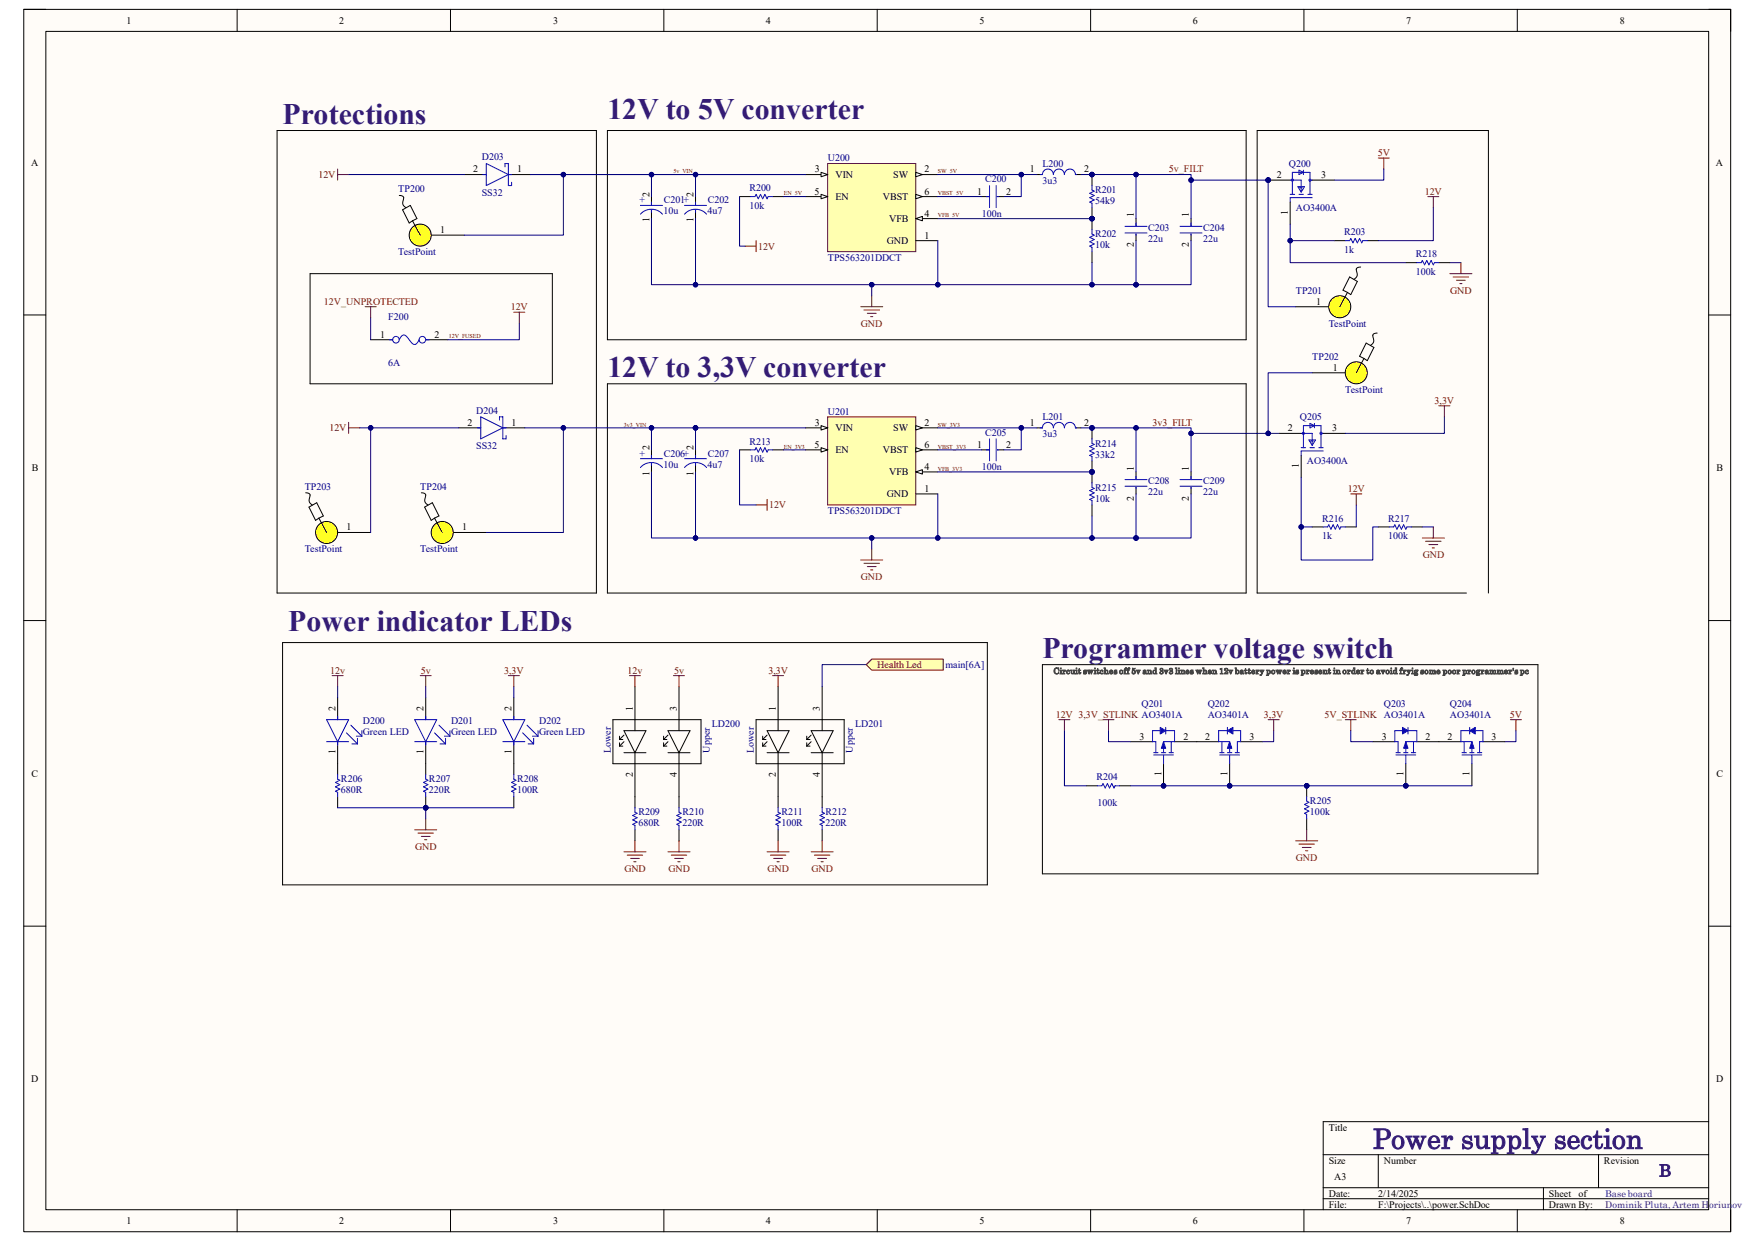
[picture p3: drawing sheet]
<svg xmlns="http://www.w3.org/2000/svg" width="297mm" height="210mm" viewBox="0 0 297 210" stroke-linecap="round" stroke-linejoin="round" font-family="sans-serif">
<path d="M4 1.6h288.9v206.8h-288.9z" fill-rule="evenodd" fill="#fffcf8"/>
<path d="M4 1.6h288.9v206.8h-288.9z" fill="none" stroke="#000" stroke-width=".17"/>
<path d="M7.8 5.3h281.4v199.4h-281.4z" fill-rule="evenodd" fill="#fffcf8"/>
<g fill="none" stroke="#000" stroke-width=".17">
<path d="M4 1.6h3.7M7.8 5.3h281.4v199.4h-281.4zM40.1 1.6v3.7M76.2 1.6v3.7M112.3 1.6v3.7M148.5 1.6v3.7M184.6 1.6v3.7M220.7 1.6v3.7M256.8 1.6v3.7M289.2 1.6h3.7v3.7M4 53.3h3.7M289.2 53.3h3.7"/>
<path d="M4 105h3.8M289.2 105h3.7M57.1 129.2v1.9M57.1 134.8v1.9M4 156.7h3.8M289.2 156.7h3.7M223.9 195.4h65.3M233.3 195.4v5.6M270.5 195.4v5.6M289.2 189.8h-65.3v14.9M40.1 204.7v3.7M76.2 204.7v3.7"/>
<path d="M112.4 204.7v3.7M148.5 204.7v3.7M184.6 204.7v3.7M220.7 204.7v3.7M223.9 201h65.3M223.9 202.9h65.3M256.8 204.7v3.7M261.2 201v3.7M292.9 204.7v3.7"/>
</g>
<path d="M57.1 131.1v.8l.4 .1-.7 .4 .7 .4-.7 .4 .7 .3-.7 .4 .3 .2v.7" fill="none" stroke="#00f" stroke-width=".17"/>
<path d="M56.2 114.3h1.9M57.1 114.3v1.9" fill="none" stroke="#800000" stroke-width=".17"/>
<circle cx="72" cy="136.7" r=".37" fill="#000080"/>
<circle cx="72" cy="136.7" r=".37" fill="none" stroke="#000080" stroke-width=".17"/>
<path d="M72 129.2v1.9M72 134.8v1.9" fill="none" stroke="#000" stroke-width=".17"/>
<circle cx="72" cy="136.7" r=".37" fill="#000080"/>
<circle cx="72" cy="136.7" r=".37" fill="none" stroke="#000080" stroke-width=".17"/>
<g fill="none" stroke="#00f" stroke-width=".17">
<path d="M72 131.1v.8l.4 .1-.7 .4 .7 .4-.7 .4 .7 .3-.7 .4 .3 .2v.7M85.1 121.8h3.7l-1.8 3.7zM85.1 125.5h3.7M87 121.2v.6M87 125.5v.6M87 131.1v.8l.3 .1-.7 .4 .7 .4-.7 .4 .7 .3-.7 .4 .4 .2v.7M88.5 124l1.8 1.9M89.2 122.7l1.9 1.9M89.4 125.9h.9M90.1 124.6h1M90.3 125v.9M91.1 123.7v.9"/>
<path d="M247.2 125.5h1.9v1.9M247.4 127.8h3.4M247.4 127.4h.8M247.8 125.5v1.9M248.7 127.4h.8M249.1 127.8v1.4M250 127.4h.8M250.4 125.5v1.9"/>
</g>
<path d="M87 118.1v3.7M87 125.5v5.6M87 134.8v1.9M243.5 125.5h3.7M249.1 129.2v3.8M251 125.5h3.7" fill="none" stroke="#000" stroke-width=".17"/>
<path d="M86 114.3h1.9M87 114.3v1.9M72 138.6v1.8M70.2 140.4h3.7M70.7 141h2.7M71.3 141.5h1.5M71.9 142.1h.3" fill="none" stroke="#800000" stroke-width=".17"/>
<path d="M249.1 125.5l.4 1.1h-.8z" fill="#00f"/>
<path d="M248.7 123.7h-1.5v1.8M248.7 123.1v1.1M249.1 125.5l.4 1.1h-.8zM249.7 123.7h1.3v1.8h-.6" fill="none" stroke="#00f" stroke-width=".17"/>
<path d="M248.7 123.7l1-.6v1.1z" fill="#00f"/>
<path d="M248.7 123.7l1-.6v1.1z" fill="none" stroke="#00f" stroke-width=".17"/>
<path d="M227.7 121.8h1.8M228.6 121.8v1.9M255.6 121.8h1.9M256.6 121.8v1.9" fill="none" stroke="#800000" stroke-width=".17"/>
<circle cx="237.9" cy="133" r=".37" fill="#000080"/>
<circle cx="237.9" cy="133" r=".37" fill="none" stroke="#000080" stroke-width=".17"/>
<path d="M232.3 125.5h3.8M237.9 129.2v3.8" fill="none" stroke="#000" stroke-width=".17"/>
<circle cx="237.9" cy="133" r=".37" fill="#000080"/>
<circle cx="237.9" cy="133" r=".37" fill="none" stroke="#000080" stroke-width=".17"/>
<path d="M239.8 125.5h3.7" fill="none" stroke="#000" stroke-width=".17"/>
<path d="M236.2 127.8h3.4M236.2 127.4h.8M236.6 125.5v1.9M237.5 127.4h.8M237.9 127.8v1.4M238.8 127.4h.8M239.2 125.5v1.9M239.8 125.5h-1.9v1.9" fill="none" stroke="#00f" stroke-width=".17"/>
<path d="M237.9 125.5l.4 1.1h-.8z" fill="#00f"/>
<path d="M237.4 123.7h-1.3v1.8h.5M237.9 125.5l.4 1.1h-.8zM238.3 123.7h1.5v1.8M238.3 123.1v1.1" fill="none" stroke="#00f" stroke-width=".17"/>
<path d="M237.4 123.1l.9 .6-.9 .5z" fill="#00f"/>
<path d="M237.4 123.1l.9 .6-.9 .5z" fill="none" stroke="#00f" stroke-width=".17"/>
<circle cx="208.1" cy="133" r=".37" fill="#000080"/>
<circle cx="208.1" cy="133" r=".37" fill="none" stroke="#000080" stroke-width=".17"/>
<path d="M208.1 129.2v3.8M210 125.5h3.7" fill="none" stroke="#000" stroke-width=".17"/>
<circle cx="208.1" cy="133" r=".37" fill="#000080"/>
<circle cx="208.1" cy="133" r=".37" fill="none" stroke="#000080" stroke-width=".17"/>
<path d="M202.5 125.5h3.7" fill="none" stroke="#000" stroke-width=".17"/>
<path d="M206.2 125.5h1.9v1.9M206.4 127.8h3.4M206.4 127.4h.8M206.8 125.5v1.9M207.7 127.4h.8M208.1 127.8v1.4M209 127.4h.8M209.4 125.5v1.9" fill="none" stroke="#00f" stroke-width=".17"/>
<path d="M208.1 125.5l.4 1.1h-.8z" fill="#00f"/>
<path d="M207.7 123.7h-1.5v1.8M207.7 123.1v1.1M208.1 125.5l.4 1.1h-.8zM208.7 123.7h1.3v1.8h-.6" fill="none" stroke="#00f" stroke-width=".17"/>
<path d="M207.7 123.7l1-.6v1.1z" fill="#00f"/>
<path d="M207.7 123.7l1-.6v1.1z" fill="none" stroke="#00f" stroke-width=".17"/>
<circle cx="221.1" cy="133" r=".37" fill="#000080"/>
<circle cx="221.1" cy="133" r=".37" fill="none" stroke="#000080" stroke-width=".17"/>
<path d="M221.1 133v1.8M221.1 138.6v1.8" fill="none" stroke="#000" stroke-width=".17"/>
<circle cx="221.1" cy="133" r=".37" fill="#000080"/>
<circle cx="221.1" cy="133" r=".37" fill="none" stroke="#000080" stroke-width=".17"/>
<path d="M185.7 133h.8l.2-.4 .3 .7 .4-.7 .4 .7 .4-.7 .3 .7 .2-.3h.8M221.1 134.8v.8l.4 .2-.7 .3 .7 .4-.7 .4 .7 .4-.7 .3 .3 .2v.8" fill="none" stroke="#00f" stroke-width=".17"/>
<path d="M179.2 121.8h1.9M180.1 121.8v1.9M186.7 121.8h1.8M187.6 121.8v1.9M214.6 121.8h1.9M215.6 121.8v1.9M219.3 142.3h3.7M219.8 142.9h2.7M220.4 143.4h1.5M221 144h.3M221.1 140.4v1.9" fill="none" stroke="#800000" stroke-width=".17"/>
<path d="M183.9 133h1.8M189.5 133h1.8" fill="none" stroke="#000" stroke-width=".17"/>
<circle cx="196.9" cy="133" r=".37" fill="#000080"/>
<circle cx="196.9" cy="133" r=".37" fill="none" stroke="#000080" stroke-width=".17"/>
<path d="M191.3 125.5h3.8M196.9 129.2v3.8" fill="none" stroke="#000" stroke-width=".17"/>
<circle cx="196.9" cy="133" r=".37" fill="#000080"/>
<circle cx="196.9" cy="133" r=".37" fill="none" stroke="#000080" stroke-width=".17"/>
<path d="M198.8 125.5h3.7" fill="none" stroke="#000" stroke-width=".17"/>
<path d="M195.2 127.8h3.4M195.2 127.4h.8M195.6 125.5v1.9M196.5 127.4h.8M196.9 127.8v1.4M197.8 127.4h.8M198.2 125.5v1.9M198.8 125.5h-1.9v1.9" fill="none" stroke="#00f" stroke-width=".17"/>
<path d="M196.9 125.5l.4 1.1h-.8z" fill="#00f"/>
<path d="M196.4 123.7h-1.3v1.8h.5M196.9 125.5l.4 1.1h-.8zM197.3 123.7h1.5v1.8M197.3 123.1v1.1" fill="none" stroke="#00f" stroke-width=".17"/>
<path d="M196.4 123.1l.9 .6-.9 .5z" fill="#00f"/>
<g fill="none" stroke="#00f" stroke-width=".17">
<path d="M55.3 121.8h3.7l-1.9 3.7zM55.3 125.5h3.7M57.1 121.2v.6M57.1 125.5v.6M58.6 124l1.9 1.9M59.4 122.7l1.8 1.9M59.6 125.9h.9M60.3 124.6h.9M60.5 125v.9M61.2 123.7v.9M70.2 121.8h3.7l-1.9 3.7zM70.2 125.5h3.7"/>
<path d="M72 121.2v.6M72 125.5v.6M73.5 124l1.9 1.9M74.3 122.7l1.8 1.9M74.5 125.9h.9M75.2 124.6h.9M75.4 125v.9M76.1 123.7v.9M107.5 136.7v.7l.3 .2-.7 .4 .7 .4-.7 .4 .7 .3-.7 .4 .4 .2v.7M114.9 136.7v.7l.4 .2-.8 .4 .8 .4-.8 .4 .8 .3-.8 .4 .4 .2v.7M131.7 136.7v.7l.4 .2-.8 .4 .8 .4-.8 .4 .8 .3-.8 .4 .4 .2v.7M139.1 136.7v.7l.4 .2-.7 .4 .7 .4-.7 .4 .7 .3-.7 .4 .3 .2v.7"/>
<path d="M196.4 123.1l.9 .6-.9 .5z"/>
</g>
<g fill="none" stroke="#000" stroke-width=".17">
<path d="M47.8 108.7h119.3v41h-119.3zM57.1 118.1v3.7M72 118.1v3.7M107.5 116.2v7.5M114.9 116.2v7.5M131.7 116.2v7.5M139.1 116.2v7.5M176.4 112.5h83.9v35.4h-83.9zM57.1 125.5v3.7M72 125.5v3.7M103.7 121.8h14.9v7.4h-14.9zM104.8 126.3h.6"/>
<path d="M104.8 125.1h.6M104.8 124.6v.5M104.8 125.7v.6M105.6 123.7h3.7l-1.8 3.7zM105.6 127.4h3.7M105.6 125.5l-.8 .8M105.6 124.4l-.8 .7M107.5 127.4v9.3M112.3 124.6v.5M112.3 125.7v.6M112.3 126.3h.6M112.3 125.1h.6"/>
<path d="M113 123.7h3.8l-1.9 3.7zM113 127.4h3.8M113 125.5l-.7 .8M113 124.4l-.7 .7M114.9 127.4v9.3M128 121.8h14.9v7.4h-14.9zM129.1 126.3h.5M129.1 125.1h.5M129.1 124.6v.5M129.1 125.7v.6M129.8 123.7h3.7l-1.8 3.7zM129.8 127.4h3.7"/>
<path d="M129.8 125.5l-.7 .8M129.8 124.4l-.7 .7M131.7 127.4v9.3M136.5 126.3h.6M136.5 125.1h.6M136.5 124.6v.5M136.5 125.7v.6M137.3 123.7h3.7l-1.9 3.7zM137.3 127.4h3.7M137.3 125.5l-.8 .8M137.3 124.4l-.8 .7M139.1 127.4v9.3"/>
<path d="M107.5 140.4v1.9M114.9 140.4v1.9M131.7 140.4v1.9M139.1 140.4v1.9"/>
</g>
<g fill="none" stroke="#800000" stroke-width=".17">
<path d="M71.1 114.3h1.9M72 114.3v1.9M106.5 114.3h1.9M107.5 114.3v1.9M114 114.3h1.8M114.9 114.3v1.9M130.8 114.3h1.8M131.7 114.3v1.9M105.6 144.2h3.7M106.2 144.7h2.6M106.7 145.3h1.5M107.3 145.8h.3"/>
<path d="M107.5 142.3v1.9M113 144.2h3.8M113.6 144.7h2.6M114.2 145.3h1.5M114.7 145.8h.4M114.9 142.3v1.9M129.8 144.2h3.7M130.4 144.7h2.6M130.9 145.3h1.5M131.5 145.8h.4M131.7 142.3v1.9M137.3 144.2h3.7"/>
<path d="M137.8 144.7h2.6M138.4 145.3h1.5M139 145.8h.3M139.1 142.3v1.9"/>
</g>
<path d="M146.6 112.5l.9-1h12.1v1.9h-12.1z" fill-rule="evenodd" fill="#ffff80"/>
<path d="M145.7 51.9h3.7M146.2 52.5h2.6M146.8 53h1.5M147.3 53.6h.4M147.5 50v1.9M146.6 112.5l.9-1h12.1v1.9h-12.1z" fill="none" stroke="#800000" stroke-width=".17"/>
<path d="M140.1 27.7h14.9v14.9h-14.9z" fill-rule="evenodd" fill="#ffffb0"/>
<path d="M140.1 27.7h14.9v14.9h-14.9z" fill="none" stroke="#800000" stroke-width=".17"/>
<path d="M136.3 29.5h3.8" fill="none" stroke="#000" stroke-width=".17"/>
<path d="M139 29.2l1.1 .3-1.1 .4z" fill="#f8fcff"/>
<path d="M136.3 33.3h3.8M139 29.2l1.1 .3-1.1 .4z" fill="none" stroke="#000" stroke-width=".17"/>
<path d="M139 32.9l1.1 .4-1.1 .3z" fill="#f8fcff"/>
<path d="M139 32.9l1.1 .4-1.1 .3zM155 29.5h3.7" fill="none" stroke="#000" stroke-width=".17"/>
<path d="M155 29.2l1.1 .3-1.1 .4z" fill="#f8fcff"/>
<path d="M155 29.2l1.1 .3-1.1 .4zM155 33.3h3.7" fill="none" stroke="#000" stroke-width=".17"/>
<path d="M155 32.9l1.1 .4-1.1 .3z" fill="#f8fcff"/>
<path d="M155 32.9l1.1 .4-1.1 .3zM155 37h3.7" fill="none" stroke="#000" stroke-width=".17"/>
<path d="M155 37l1.1-.4v.8z" fill="#f8fcff"/>
<path d="M155 37l1.1-.4v.8zM155 40.7h3.7" fill="none" stroke="#000" stroke-width=".17"/>
<circle cx="184.8" cy="37" r=".37" fill="#000080"/>
<circle cx="184.8" cy="37" r=".37" fill="none" stroke="#000080" stroke-width=".17"/>
<path d="M184.8 37v1.9" fill="none" stroke="#000" stroke-width=".17"/>
<circle cx="184.8" cy="37" r=".37" fill="#000080"/>
<circle cx="184.8" cy="37" r=".37" fill="none" stroke="#000080" stroke-width=".17"/>
<path d="M184.8 42.6v1.8" fill="none" stroke="#000" stroke-width=".17"/>
<path d="M184.8 38.9v.7l.4 .2-.8 .4 .8 .3-.8 .4 .8 .4-.8 .4 .4 .1v.8" fill="none" stroke="#00f" stroke-width=".17"/>
<circle cx="184.8" cy="29.5" r=".37" fill="#000080"/>
<circle cx="184.8" cy="29.5" r=".37" fill="none" stroke="#000080" stroke-width=".17"/>
<circle cx="184.8" cy="37" r=".37" fill="#000080"/>
<circle cx="184.8" cy="37" r=".37" fill="none" stroke="#000080" stroke-width=".17"/>
<path d="M184.8 29.5v1.9" fill="none" stroke="#000" stroke-width=".17"/>
<circle cx="184.8" cy="29.5" r=".37" fill="#000080"/>
<circle cx="184.8" cy="29.5" r=".37" fill="none" stroke="#000080" stroke-width=".17"/>
<path d="M184.8 35.1v1.9" fill="none" stroke="#000" stroke-width=".17"/>
<circle cx="184.8" cy="37" r=".37" fill="#000080"/>
<circle cx="184.8" cy="37" r=".37" fill="none" stroke="#000080" stroke-width=".17"/>
<g fill="none" stroke="#00f" stroke-width=".17">
<path d="M108.4 36.2a2.49 2.49 0 0 1 3.7 0M108.4 34.8h3.7M110.3 34.2v.6M110.3 35.5v.4M115.8 34.8h3.8M115.8 36.2a2.49 2.49 0 0 1 3.8 0M117.7 34.2v.6M117.7 35.5v.4M127 33.3h.8l.2-.4 .3 .7 .4-.7 .4 .7 .4-.7 .3 .7 .2-.3h.8M166.9 33.3h.6M167.5 31.4v3.7M168.6 31.4v3.7"/>
<path d="M168.8 33.3h.2M184.8 31.4v.8l.4 .1-.8 .4 .8 .4-.8 .4 .8 .3-.8 .4 .4 .2v.7M190.4 38.3h3.7M190.4 39.4h3.7M192.3 37.7v.6M192.3 39.6v.2M199.7 38.3h3.7M199.7 39.4h3.7M201.6 37.7v.6M201.6 39.6v.2"/>
</g>
<g fill="none" stroke="#000" stroke-width=".17">
<path d="M102.8 22.1h108.1v35.4h-108.1zM110.3 33.3v1.5M110.3 35.5v1.5M117.7 33.3v1.5M117.7 35.5v1.5M125.2 33.3h1.8M130.8 33.3h1.8M166.2 33.3h1.3M168.8 33.3h1.1M192.3 37v1.3M192.3 39.6v1.1M201.6 37v1.3"/>
<path d="M201.6 39.6v1.1"/>
</g>
<path d="M145.7 94.8h3.7M146.2 95.3h2.6M146.8 95.9h1.5M147.3 96.4h.4M147.5 92.9v1.9" fill="none" stroke="#800000" stroke-width=".17"/>
<path d="M140.1 70.5h14.9v14.9h-14.9z" fill-rule="evenodd" fill="#ffffb0"/>
<path d="M140.1 70.5h14.9v14.9h-14.9z" fill="none" stroke="#800000" stroke-width=".17"/>
<path d="M136.3 72.4h3.8" fill="none" stroke="#000" stroke-width=".17"/>
<path d="M139 72l1.1 .4-1.1 .4z" fill="#f8fcff"/>
<path d="M136.3 76.1h3.8M139 72l1.1 .4-1.1 .4z" fill="none" stroke="#000" stroke-width=".17"/>
<path d="M139 75.8l1.1 .3-1.1 .4z" fill="#f8fcff"/>
<path d="M139 75.8l1.1 .3-1.1 .4zM155 72.4h3.7" fill="none" stroke="#000" stroke-width=".17"/>
<path d="M155 72l1.1 .4-1.1 .4z" fill="#f8fcff"/>
<path d="M155 72l1.1 .4-1.1 .4zM155 76.1h3.7" fill="none" stroke="#000" stroke-width=".17"/>
<path d="M155 75.8l1.1 .3-1.1 .4z" fill="#f8fcff"/>
<path d="M155 75.8l1.1 .3-1.1 .4zM155 79.9h3.7" fill="none" stroke="#000" stroke-width=".17"/>
<path d="M155 79.9l1.1-.4v.7z" fill="#f8fcff"/>
<path d="M155 79.9l1.1-.4v.7zM155 83.6h3.7" fill="none" stroke="#000" stroke-width=".17"/>
<circle cx="184.8" cy="79.9" r=".37" fill="#000080"/>
<circle cx="184.8" cy="79.9" r=".37" fill="none" stroke="#000080" stroke-width=".17"/>
<path d="M184.8 79.9v1.8" fill="none" stroke="#000" stroke-width=".17"/>
<circle cx="184.8" cy="79.9" r=".37" fill="#000080"/>
<circle cx="184.8" cy="79.9" r=".37" fill="none" stroke="#000080" stroke-width=".17"/>
<path d="M184.8 85.4v1.9" fill="none" stroke="#000" stroke-width=".17"/>
<path d="M184.8 81.7v.8l.4 .2-.8 .3 .8 .4-.8 .4 .8 .3-.8 .4 .4 .2v.7" fill="none" stroke="#00f" stroke-width=".17"/>
<circle cx="184.8" cy="72.4" r=".37" fill="#000080"/>
<circle cx="184.8" cy="72.4" r=".37" fill="none" stroke="#000080" stroke-width=".17"/>
<circle cx="184.8" cy="79.9" r=".37" fill="#000080"/>
<circle cx="184.8" cy="79.9" r=".37" fill="none" stroke="#000080" stroke-width=".17"/>
<path d="M184.8 72.4v1.9" fill="none" stroke="#000" stroke-width=".17"/>
<circle cx="184.8" cy="72.4" r=".37" fill="#000080"/>
<circle cx="184.8" cy="72.4" r=".37" fill="none" stroke="#000080" stroke-width=".17"/>
<path d="M184.8 78v1.9" fill="none" stroke="#000" stroke-width=".17"/>
<circle cx="184.8" cy="79.9" r=".37" fill="#000080"/>
<circle cx="184.8" cy="79.9" r=".37" fill="none" stroke="#000080" stroke-width=".17"/>
<g fill="none" stroke="#00f" stroke-width=".17">
<path d="M81.7 29.5h.6M82.3 27.7l3.7 1.8-3.7 1.9zM85.5 28.2v-.5h.5v3.7h.6v-.6M86 29.5h.6M176 29.5h.4a.93 .93 0 0 1 .9-.9 .93 .93 0 0 1 1 .9 .93 .93 0 0 1 .9-.9 .93 .93 0 0 1 .9 .9 .93 .93 0 0 1 1-.9 .93 .93 0 0 1 .9 .9h.2M65.9 57.5h.6M67.6 57.5a.8 .8 0 0 1 1-.7l.8 1a.7 .7 0 0 0 .7 .5 .7 .7 0 0 0 .7-.6l.1-.2M72 57.5h.6M80.8 72.4h.6M81.4 70.5l3.7 1.9-3.7 1.9zM84.5 71.1v-.6h.6v3.8h.6v-.6M85.1 72.4h.6"/>
<path d="M108.4 79.1a2.49 2.49 0 0 1 3.7 0M108.4 77.6h3.7M110.3 77.1v.5M110.3 78.4v.3M115.8 77.6h3.8M115.8 79.1a2.49 2.49 0 0 1 3.8 0M117.7 77.1v.5M117.7 78.4v.3M127 76.1h.8l.2-.3 .3 .7 .4-.7 .4 .7 .4-.7 .3 .7 .2-.4h.8M166.9 76.1h.6M167.5 74.3v3.7M168.6 74.3v3.7"/>
<path d="M168.8 76.1h.2M176 72.4h.4a.93 .93 0 0 1 .9-.9 .93 .93 0 0 1 1 .9 .93 .93 0 0 1 .9-.9 .93 .93 0 0 1 .9 .9 .93 .93 0 0 1 1-.9 .93 .93 0 0 1 .9 .9h.2M184.8 74.3v.7l.4 .2-.8 .4 .8 .3-.8 .4 .8 .4-.8 .4 .4 .1v.8M190.4 81.2h3.7M190.4 82.3h3.7M192.3 80.6v.6M192.3 82.5v.2M199.7 81.2h3.7M199.7 82.3h3.7M201.6 80.6v.6M201.6 82.5v.2"/>
<circle cx="67" cy="57.5" r=".56"/>
<circle cx="71.5" cy="57.5" r=".56"/>
</g>
<g fill="none" stroke="#000" stroke-width=".17">
<path d="M78.6 29.5h3.7M86 29.5h3.8M175.5 29.5h.9M182 29.5h.9M52.5 46.3h41v18.6h-41zM62.7 57.5h3.8M72 57.5h3.8M77.6 72.4h3.8M85.1 72.4h3.7M102.8 64.9h108.1v35.5h-108.1zM110.3 76.1v1.5M110.3 78.4v1.5"/>
<path d="M117.7 76.1v1.5M117.7 78.4v1.5M125.2 76.1h1.8M130.8 76.1h1.8M166.2 76.1h1.3M168.8 76.1h1.1M175.5 72.4h.9M182 72.4h.9M192.3 79.9v1.3M201.6 79.9v1.3M76.7 90.1h5.6M192.3 82.5v1.1"/>
<path d="M201.6 82.5v1.1"/>
</g>
<path d="M57.1 28.6v1.9M57.1 29.5h1.9M61.8 51.9h1.9M62.7 51.9v1.9M87 52.8h1.8M87.9 52.8v1.9M59 71.5v1.8M59 72.4h1.9" fill="none" stroke="#800000" stroke-width=".17"/>
<circle cx="74.8" cy="90.1" r="1.86" fill="#ff0"/>
<g fill="none" stroke="#000" stroke-width=".17">
<path d="M73 39.8h5.6M71.3 83.4l.5 .1 .2 .2-.1 .7a.84 .84 0 0 0 .5 1M71.9 85.8l1.1 2.3 .5-.4M71.9 85.8l1.3-.7 1.1 2.2-.8 .4M73.5 87.7l1.3 2.4"/>
<circle cx="74.8" cy="90.1" r="1.86"/>
</g>
<circle cx="71.1" cy="39.8" r="1.86" fill="#ff0"/>
<g fill="none" stroke="#000" stroke-width=".17">
<path d="M67.6 33.1l.4 .1 .3 .2-.1 .7a.84 .84 0 0 0 .5 1M68.1 35.5l1.3-.7 1.2 2.2-1.3 .7zM69.8 37.4l1.3 2.4M57.1 90.1h5.6"/>
<circle cx="71.1" cy="39.8" r="1.86"/>
</g>
<circle cx="55.3" cy="90.1" r="1.86" fill="#ff0"/>
<g fill="none" stroke="#000" stroke-width=".17">
<path d="M51.7 83.4l.5 .1 .2 .2v.7a.84 .84 0 0 0 .5 1M52.3 85.8l1.1 2.3 .6-.4M52.3 85.8l1.3-.7 1.1 2.2-.7 .4M54 87.7l1.3 2.4"/>
<circle cx="55.3" cy="90.1" r="1.86"/>
</g>
<path d="M233.3 26.7h1.8M234.2 26.7v1.9M243.5 68.7h1.9M244.4 68.7v1.8" fill="none" stroke="#800000" stroke-width=".17"/>
<circle cx="214.6" cy="30.5" r=".37" fill="#000080"/>
<circle cx="214.6" cy="30.5" r=".37" fill="none" stroke="#000080" stroke-width=".17"/>
<g fill="none" stroke="#00f" stroke-width=".17">
<path d="M218.3 32.9h.8M218.3 30.5h1.9v1.8M218.7 32.9v-3.7h3v3.7M219.6 31.6h1.2l-.6 .9zM219.8 32.9h.8M219.8 31.8h.6M219.8 28.8l.8 .4-.8 .3zM220.6 28.8v.7M221.3 32.9h.8M221.7 30.5h.4M222.1 33.5h-3.8v.7"/>
<circle cx="218.7" cy="30.5" r=".18"/>
<circle cx="221.7" cy="30.5" r=".18"/>
</g>
<path d="M214.6 30.5h3.7M218.3 34.2v3.7" fill="none" stroke="#000" stroke-width=".17"/>
<circle cx="214.6" cy="30.5" r=".37" fill="#000080"/>
<circle cx="214.6" cy="30.5" r=".37" fill="none" stroke="#000080" stroke-width=".17"/>
<path d="M222.1 30.5h3.7M216.5 73.3h3.7M220.2 77.1v3.7M222.1 63.1h5.6M223.9 73.3h3.8" fill="none" stroke="#000" stroke-width=".17"/>
<g fill="none" stroke="#00f" stroke-width=".17">
<path d="M220.2 75.8h.8M220.2 73.3h1.9v1.9M220.6 75.8v-3.8h3v3.8M221.5 74.5h1.1l-.5 .9zM221.7 75.8h.8M221.7 74.6h.6M221.7 71.7l.8 .3-.8 .4zM222.5 71.7v.7M223.2 75.8h.7M223.6 73.3h.3M223.9 76.3h-3.7v.8"/>
<circle cx="220.6" cy="73.3" r=".18"/>
<circle cx="223.6" cy="73.3" r=".18"/>
</g>
<path d="M241.6 33.3h1.9M242.6 33.3v1.8M228.6 83.6h1.9M229.5 83.6v1.8" fill="none" stroke="#800000" stroke-width=".17"/>
<circle cx="229.5" cy="63.1" r="1.86" fill="#ff0"/>
<g fill="none" stroke="#000" stroke-width=".17">
<path d="M219.3 51.9h5.6M231.2 58.1l1.3 .7-1.1 2.2-1.3-.7zM232.3 56.8l.2 .6a.84 .84 0 0 1-.5 1M233.1 56.4l-.6 .1-.2 .2M230.8 60.7l-1.3 2.4"/>
<circle cx="229.5" cy="63.1" r="1.86"/>
</g>
<circle cx="226.7" cy="51.9" r="1.86" fill="#ff0"/>
<g fill="none" stroke="#000" stroke-width=".17">
<path d="M46.9 22.1h54v78.3h-54zM225.8 40.7h1.9M228 49.5l-1.3 2.4M228.4 46.9l1.3 .7-1.1 2.3-1.3-.8zM230.3 45.2l-.5 .1-.2 .2 .1 .7a.84 .84 0 0 1-.5 1M231.4 40.7h1.9M237.9 44.4h1.9M243.5 44.4h1.9M222.1 89.2h1.8M227.7 89.2h1.8M233.3 89.2h1.8M238.8 89.2h1.9"/>
<path d="M248.2 100.4h-35.4v-78.3h39.1v78.3"/>
<circle cx="226.7" cy="51.9" r="1.86"/>
</g>
<path d="M227.7 40.7h.7l.2-.3 .4 .7 .3-.7 .4 .7 .4-.7 .4 .7 .1-.4h.8M239.8 44.4h.7l.2-.3 .4 .7 .4-.7 .3 .7 .4-.7 .4 .7 .2-.4h.7M223.9 89.2h.8l.2-.4 .3 .8 .4-.8 .4 .8 .4-.8 .3 .8 .2-.4h.8M235.1 89.2h.8l.2-.4 .3 .8 .4-.8 .4 .8 .3-.8 .4 .8 .2-.4h.7" fill="none" stroke="#00f" stroke-width=".17"/>
<g fill="none" stroke="#800000" stroke-width=".17">
<path d="M126.1 41.7h1.9M128 40.7v1.9M245.4 46.3h3.7M245.9 46.9h2.6M246.5 47.4h1.5M247 48h.4M247.2 44.4v1.9M128 85.4h1.8M129.8 84.5v1.9M240.7 91h3.7M241.3 91.6h2.6M241.8 92.2h1.5"/>
<path d="M242.4 92.7h.4M242.6 89.2v1.8"/>
</g>
<path d="M180.1 123.7v9.3h3.8M187.6 123.7v1.8h3.7M191.3 133h57.8M215.6 123.7v1.8h-1.9M228.6 123.7v1.8h3.7M256.6 123.7v1.8h-1.9" fill="none" stroke="#000080" stroke-width=".17"/>
<circle cx="196.9" cy="133" r=".37" fill="#000080"/>
<circle cx="196.9" cy="133" r=".37" fill="none" stroke="#000080" stroke-width=".17"/>
<circle cx="208.1" cy="133" r=".37" fill="#000080"/>
<circle cx="208.1" cy="133" r=".37" fill="none" stroke="#000080" stroke-width=".17"/>
<circle cx="221.1" cy="133" r=".37" fill="#000080"/>
<circle cx="221.1" cy="133" r=".37" fill="none" stroke="#000080" stroke-width=".17"/>
<circle cx="237.9" cy="133" r=".37" fill="#000080"/>
<g fill="none" stroke="#000080" stroke-width=".17">
<path d="M57.1 116.2v1.9M72 116.2v1.9M57.1 136.7h14.9v1.9"/>
<circle cx="237.9" cy="133" r=".37"/>
</g>
<circle cx="72" cy="136.7" r=".37" fill="#000080"/>
<g fill="none" stroke="#000080" stroke-width=".17">
<path d="M72 136.7h15"/>
<circle cx="72" cy="136.7" r=".37"/>
</g>
<circle cx="72" cy="136.7" r=".37" fill="#000080"/>
<g fill="none" stroke="#000080" stroke-width=".17">
<path d="M117.7 37v11.2M132.6 33.3h3.7M158.7 33.3h7.5M87 116.2v1.9M146.6 112.5h-7.5v3.7"/>
<circle cx="72" cy="136.7" r=".37"/>
</g>
<circle cx="117.7" cy="48.2" r=".37" fill="#000080"/>
<g fill="none" stroke="#000080" stroke-width=".17">
<path d="M117.7 29.5v3.8"/>
<circle cx="117.7" cy="48.2" r=".37"/>
</g>
<circle cx="117.7" cy="29.5" r=".37" fill="#000080"/>
<g fill="none" stroke="#000080" stroke-width=".17">
<path d="M147.5 48.2v1.8"/>
<circle cx="117.7" cy="29.5" r=".37"/>
</g>
<circle cx="147.5" cy="48.2" r=".37" fill="#000080"/>
<g fill="none" stroke="#000080" stroke-width=".17">
<path d="M192.3 40.7v7.5"/>
<circle cx="147.5" cy="48.2" r=".37"/>
</g>
<circle cx="192.3" cy="48.2" r=".37" fill="#000080"/>
<g fill="none" stroke="#000080" stroke-width=".17">
<path d="M201.6 40.7v7.5h-9.3"/>
<circle cx="192.3" cy="48.2" r=".37"/>
</g>
<circle cx="192.3" cy="48.2" r=".37" fill="#000080"/>
<g fill="none" stroke="#000080" stroke-width=".17">
<path d="M184.8 44.4v3.8"/>
<circle cx="192.3" cy="48.2" r=".37"/>
</g>
<circle cx="184.8" cy="48.2" r=".37" fill="#000080"/>
<g fill="none" stroke="#000080" stroke-width=".17">
<path d="M158.7 37h26.1"/>
<circle cx="184.8" cy="48.2" r=".37"/>
</g>
<circle cx="184.8" cy="37" r=".37" fill="#000080"/>
<g fill="none" stroke="#000080" stroke-width=".17">
<path d="M172.8 29.5v3.8h-2.9"/>
<circle cx="184.8" cy="37" r=".37"/>
</g>
<circle cx="172.8" cy="29.5" r=".37" fill="#000080"/>
<g fill="none" stroke="#000080" stroke-width=".17">
<path d="M192.3 29.5v7.5"/>
<circle cx="172.8" cy="29.5" r=".37"/>
</g>
<circle cx="192.3" cy="29.5" r=".37" fill="#000080"/>
<g fill="none" stroke="#000080" stroke-width=".17">
<path d="M117.7 79.9v11.1M132.6 76.1h3.7M158.7 76.1h7.5"/>
<circle cx="192.3" cy="29.5" r=".37"/>
</g>
<circle cx="117.7" cy="91" r=".37" fill="#000080"/>
<g fill="none" stroke="#000080" stroke-width=".17">
<path d="M117.7 72.4v3.7"/>
<circle cx="117.7" cy="91" r=".37"/>
</g>
<circle cx="117.7" cy="72.4" r=".37" fill="#000080"/>
<g fill="none" stroke="#000080" stroke-width=".17">
<path d="M147.5 91v1.9"/>
<circle cx="117.7" cy="72.4" r=".37"/>
</g>
<circle cx="147.5" cy="91" r=".37" fill="#000080"/>
<g fill="none" stroke="#000080" stroke-width=".17">
<path d="M192.3 83.6v7.4"/>
<circle cx="147.5" cy="91" r=".37"/>
</g>
<circle cx="192.3" cy="91" r=".37" fill="#000080"/>
<g fill="none" stroke="#000080" stroke-width=".17">
<path d="M201.6 83.6v7.4h-9.3"/>
<circle cx="192.3" cy="91" r=".37"/>
</g>
<circle cx="192.3" cy="91" r=".37" fill="#000080"/>
<g fill="none" stroke="#000080" stroke-width=".17">
<path d="M184.8 87.3v3.7"/>
<circle cx="192.3" cy="91" r=".37"/>
</g>
<circle cx="184.8" cy="91" r=".37" fill="#000080"/>
<g fill="none" stroke="#000080" stroke-width=".17">
<path d="M158.7 79.9h26.1"/>
<circle cx="184.8" cy="91" r=".37"/>
</g>
<circle cx="184.8" cy="79.9" r=".37" fill="#000080"/>
<g fill="none" stroke="#000080" stroke-width=".17">
<path d="M172.8 72.4v3.7h-2.9"/>
<circle cx="184.8" cy="79.9" r=".37"/>
</g>
<circle cx="172.8" cy="72.4" r=".37" fill="#000080"/>
<g fill="none" stroke="#000080" stroke-width=".17">
<path d="M192.3 72.4v7.5"/>
<circle cx="172.8" cy="72.4" r=".37"/>
</g>
<circle cx="192.3" cy="72.4" r=".37" fill="#000080"/>
<g fill="none" stroke="#000080" stroke-width=".17">
<path d="M59 29.5h19.6M95.3 29.5v10.3h-16.7M62.7 53.8v3.7M87.9 54.7v2.8h-12.1"/>
<circle cx="192.3" cy="72.4" r=".37"/>
</g>
<circle cx="95.3" cy="29.5" r=".37" fill="#000080"/>
<g fill="none" stroke="#000080" stroke-width=".17">
<path d="M95.3 72.4v17.7h-13"/>
<circle cx="95.3" cy="29.5" r=".37"/>
</g>
<circle cx="95.3" cy="72.4" r=".37" fill="#000080"/>
<g fill="none" stroke="#000080" stroke-width=".17">
<path d="M62.7 72.4v17.7"/>
<circle cx="95.3" cy="72.4" r=".37"/>
</g>
<circle cx="62.7" cy="72.4" r=".37" fill="#000080"/>
<g fill="none" stroke="#000080" stroke-width=".17">
<path d="M117.7 72.4h18.6"/>
<circle cx="62.7" cy="72.4" r=".37"/>
</g>
<circle cx="117.7" cy="72.4" r=".37" fill="#000080"/>
<g fill="none" stroke="#000080" stroke-width=".17">
<path d="M110.3 72.4v3.7"/>
<circle cx="117.7" cy="72.4" r=".37"/>
</g>
<circle cx="110.3" cy="72.4" r=".37" fill="#000080"/>
<g fill="none" stroke="#000080" stroke-width=".17">
<path d="M234.2 28.6v1.9h-8.4M222.1 63.1h-7.5v10.2M244.4 70.5v2.8h-16.7"/>
<circle cx="110.3" cy="72.4" r=".37"/>
</g>
<circle cx="214.6" cy="73.3" r=".37" fill="#000080"/>
<g fill="none" stroke="#000080" stroke-width=".17">
<path d="M214.6 30.5v21.4h4.7"/>
<circle cx="214.6" cy="73.3" r=".37"/>
</g>
<circle cx="214.6" cy="30.5" r=".37" fill="#000080"/>
<g fill="none" stroke="#000080" stroke-width=".17">
<path d="M220.2 80.8v8.4h1.9"/>
<circle cx="214.6" cy="30.5" r=".37"/>
</g>
<circle cx="220.2" cy="89.2" r=".37" fill="#000080"/>
<g fill="none" stroke="#000080" stroke-width=".17">
<path d="M218.3 37.9v2.8h7.5"/>
<circle cx="220.2" cy="89.2" r=".37"/>
</g>
<circle cx="218.3" cy="40.7" r=".37" fill="#000080"/>
<g fill="none" stroke="#000080" stroke-width=".17">
<path d="M125.2 33.3v8.4h.9M201.6 30.5h13M242.6 35.1v5.6h-9.3M125.2 76.1v9.3h2.8M240.7 89.2h1.9"/>
<circle cx="218.3" cy="40.7" r=".37"/>
</g>
<circle cx="214.6" cy="30.5" r=".37" fill="#000080"/>
<circle cx="214.6" cy="30.5" r=".37" fill="none" stroke="#000080" stroke-width=".17"/>
<circle cx="201.6" cy="30.5" r=".37" fill="#000080"/>
<g fill="none" stroke="#000080" stroke-width=".17">
<path d="M60.9 72.4h16.7"/>
<circle cx="201.6" cy="30.5" r=".37"/>
</g>
<circle cx="62.7" cy="72.4" r=".37" fill="#000080"/>
<g fill="none" stroke="#000080" stroke-width=".17">
<path d="M88.8 72.4h28.9"/>
<circle cx="62.7" cy="72.4" r=".37"/>
</g>
<circle cx="117.7" cy="72.4" r=".37" fill="#000080"/>
<circle cx="117.7" cy="72.4" r=".37" fill="none" stroke="#000080" stroke-width=".17"/>
<circle cx="110.3" cy="72.4" r=".37" fill="#000080"/>
<circle cx="110.3" cy="72.4" r=".37" fill="none" stroke="#000080" stroke-width=".17"/>
<circle cx="95.3" cy="72.4" r=".37" fill="#000080"/>
<g fill="none" stroke="#000080" stroke-width=".17">
<path d="M89.8 29.5h20.5"/>
<circle cx="95.3" cy="72.4" r=".37"/>
</g>
<circle cx="95.3" cy="29.5" r=".37" fill="#000080"/>
<circle cx="95.3" cy="29.5" r=".37" fill="none" stroke="#000080" stroke-width=".17"/>
<circle cx="110.3" cy="29.5" r=".37" fill="#000080"/>
<g fill="none" stroke="#000080" stroke-width=".17">
<path d="M136.3 29.5h-26v3.8"/>
<circle cx="110.3" cy="29.5" r=".37"/>
</g>
<circle cx="110.3" cy="29.5" r=".37" fill="#000080"/>
<circle cx="110.3" cy="29.5" r=".37" fill="none" stroke="#000080" stroke-width=".17"/>
<circle cx="117.7" cy="29.5" r=".37" fill="#000080"/>
<g fill="none" stroke="#000080" stroke-width=".17">
<path d="M110.3 79.9v11.1h48.4"/>
<circle cx="117.7" cy="29.5" r=".37"/>
</g>
<circle cx="117.7" cy="91" r=".37" fill="#000080"/>
<circle cx="117.7" cy="91" r=".37" fill="none" stroke="#000080" stroke-width=".17"/>
<circle cx="147.5" cy="91" r=".37" fill="#000080"/>
<circle cx="147.5" cy="91" r=".37" fill="none" stroke="#000080" stroke-width=".17"/>
<circle cx="158.7" cy="91" r=".37" fill="#000080"/>
<g fill="none" stroke="#000080" stroke-width=".17">
<path d="M110.3 37v11.2h48.4"/>
<circle cx="158.7" cy="91" r=".37"/>
</g>
<circle cx="117.7" cy="48.2" r=".37" fill="#000080"/>
<circle cx="117.7" cy="48.2" r=".37" fill="none" stroke="#000080" stroke-width=".17"/>
<circle cx="147.5" cy="48.2" r=".37" fill="#000080"/>
<circle cx="147.5" cy="48.2" r=".37" fill="none" stroke="#000080" stroke-width=".17"/>
<circle cx="158.7" cy="48.2" r=".37" fill="#000080"/>
<g fill="none" stroke="#000080" stroke-width=".17">
<path d="M158.7 72.4h16.8"/>
<circle cx="158.7" cy="48.2" r=".37"/>
</g>
<circle cx="172.8" cy="72.4" r=".37" fill="#000080"/>
<g fill="none" stroke="#000080" stroke-width=".17">
<path d="M158.7 29.5h16.8"/>
<circle cx="172.8" cy="72.4" r=".37"/>
</g>
<circle cx="172.8" cy="29.5" r=".37" fill="#000080"/>
<g fill="none" stroke="#000080" stroke-width=".17">
<path d="M182.9 72.4h18.7v7.5"/>
<circle cx="172.8" cy="29.5" r=".37"/>
</g>
<circle cx="201.6" cy="73.3" r=".37" fill="#000080"/>
<circle cx="201.6" cy="73.3" r=".37" fill="none" stroke="#000080" stroke-width=".17"/>
<circle cx="192.3" cy="72.4" r=".37" fill="#000080"/>
<circle cx="192.3" cy="72.4" r=".37" fill="none" stroke="#000080" stroke-width=".17"/>
<circle cx="184.8" cy="72.4" r=".37" fill="#000080"/>
<g fill="none" stroke="#000080" stroke-width=".17">
<path d="M182.9 29.5h18.7v7.5"/>
<circle cx="184.8" cy="72.4" r=".37"/>
</g>
<circle cx="201.6" cy="30.5" r=".37" fill="#000080"/>
<circle cx="201.6" cy="30.5" r=".37" fill="none" stroke="#000080" stroke-width=".17"/>
<circle cx="192.3" cy="29.5" r=".37" fill="#000080"/>
<circle cx="192.3" cy="29.5" r=".37" fill="none" stroke="#000080" stroke-width=".17"/>
<circle cx="184.8" cy="29.5" r=".37" fill="#000080"/>
<g fill="none" stroke="#000080" stroke-width=".17">
<path d="M158.7 83.6v7.4h33.6"/>
<circle cx="184.8" cy="29.5" r=".37"/>
</g>
<circle cx="158.7" cy="91" r=".37" fill="#000080"/>
<circle cx="158.7" cy="91" r=".37" fill="none" stroke="#000080" stroke-width=".17"/>
<circle cx="184.8" cy="91" r=".37" fill="#000080"/>
<circle cx="184.8" cy="91" r=".37" fill="none" stroke="#000080" stroke-width=".17"/>
<circle cx="192.3" cy="91" r=".37" fill="#000080"/>
<g fill="none" stroke="#000080" stroke-width=".17">
<path d="M158.7 40.7v7.5h33.6"/>
<circle cx="192.3" cy="91" r=".37"/>
</g>
<circle cx="158.7" cy="48.2" r=".37" fill="#000080"/>
<circle cx="158.7" cy="48.2" r=".37" fill="none" stroke="#000080" stroke-width=".17"/>
<circle cx="184.8" cy="48.2" r=".37" fill="#000080"/>
<circle cx="184.8" cy="48.2" r=".37" fill="none" stroke="#000080" stroke-width=".17"/>
<circle cx="192.3" cy="48.2" r=".37" fill="#000080"/>
<g fill="none" stroke="#000080" stroke-width=".17">
<path d="M201.6 73.3h14.9"/>
<circle cx="192.3" cy="48.2" r=".37"/>
</g>
<circle cx="214.6" cy="73.3" r=".37" fill="#000080"/>
<circle cx="214.6" cy="73.3" r=".37" fill="none" stroke="#000080" stroke-width=".17"/>
<circle cx="201.6" cy="73.3" r=".37" fill="#000080"/>
<g fill="none" stroke="#000080" stroke-width=".17">
<path d="M245.4 44.4h1.8M220.2 89.2v5.6h12.1v-5.6h1M229.5 85.4v3.8"/>
<circle cx="201.6" cy="73.3" r=".37"/>
</g>
<circle cx="220.2" cy="89.2" r=".37" fill="#000080"/>
<g fill="none" stroke="#000080" stroke-width=".17">
<path d="M218.3 40.7v3.7h19.6"/>
<circle cx="220.2" cy="89.2" r=".37"/>
</g>
<circle cx="218.3" cy="40.7" r=".37" fill="#000080"/>
<circle cx="218.3" cy="40.7" r=".37" fill="none" stroke="#000080" stroke-width=".17"/>
<g font-size="5" fill="#351c75">
<text x="47.8" y="21">Protections</text>
<text x="102.8" y="20.1">12V to 5V converter</text>
<text x="102.8" y="63.9">12V to 3,3V converter</text>
<text x="48.8" y="106.7">Power indicator LEDs</text>
<text x="176.4" y="111.4">Programmer voltage switch</text>
</g>
<text font-size="4.7" fill="#351c75" x="232.3" y="194.4">Power supply section</text>
<text font-size="2.8" fill="#351c75" x="280.8" y="199.1">B</text>
<g font-size="1.7">
<text x="21.4" y="4">1</text>
<text x="57.4" y="4">2</text>
<text x="93.6" y="4">3</text>
<text x="129.6" y="4">4</text>
<text x="165.8" y="4">5</text>
<text x="201.8" y="4">6</text>
<text x="238" y="4">7</text>
<text x="274.1" y="4">8</text>
<text x="5.3" y="28">A</text>
<text x="80.1" y="29.2">2</text>
<text x="87.5" y="29.2">1</text>
<text x="137.9" y="29.2">3</text>
<text x="156.5" y="29.2">2</text>
<text x="174.3" y="29.2">1</text>
<text x="183.5" y="29.2">2</text>
<text x="290.4" y="28">A</text>
<text x="109.9" y="33.3" transform="rotate(-90 109.9 33.3)">2</text>
<text x="117.3" y="33.3" transform="rotate(-90 117.3 33.3)">2</text>
<text x="137.8" y="32.9">5</text>
<text x="141.4" y="30.1">VIN</text>
<text x="141.4" y="33.9">EN</text>
<text x="149.4" y="33.9">VBST</text>
<text x="151.2" y="30.1">SW</text>
<text x="156.5" y="32.9">6</text>
<text x="165.4" y="32.9">1</text>
<text x="170.3" y="32.9">2</text>
<text x="216.1" y="30.1">2</text>
<text x="223.6" y="30.1">3</text>
<text x="74.5" y="39.5">1</text>
<text x="109.9" y="37.6" transform="rotate(-90 109.9 37.6)">1</text>
<text x="117.3" y="37.6" transform="rotate(-90 117.3 37.6)">1</text>
<text x="150.1" y="41.3">GND</text>
<text x="150.5" y="37.6">VFB</text>
<text x="156.5" y="36.7">4</text>
<text x="156.5" y="40.4">1</text>
<text x="191.9" y="41.9" transform="rotate(-90 191.9 41.9)">2</text>
<text x="191.9" y="36.8" transform="rotate(-90 191.9 36.8)">1</text>
<text x="201.2" y="41.9" transform="rotate(-90 201.2 41.9)">2</text>
<text x="201.2" y="36.8" transform="rotate(-90 201.2 36.8)">1</text>
<text x="218" y="36.3" transform="rotate(-90 218 36.3)">1</text>
<text x="222.8" y="51.6">1</text>
<text x="64.3" y="57.1">1</text>
<text x="73.5" y="57.1">2</text>
<text x="225.6" y="62.7">1</text>
<text x="79.1" y="72.1">2</text>
<text x="86.6" y="72.1">1</text>
<text x="109.9" y="76.1" transform="rotate(-90 109.9 76.1)">2</text>
<text x="117.3" y="76.1" transform="rotate(-90 117.3 76.1)">2</text>
<text x="137.8" y="75.8">5</text>
<text x="137.9" y="72.1">3</text>
<text x="141.4" y="73">VIN</text>
<text x="141.4" y="76.7">EN</text>
<text x="149.4" y="76.7">VBST</text>
<text x="151.2" y="73">SW</text>
<text x="156.5" y="72.1">2</text>
<text x="156.5" y="75.8">6</text>
<text x="165.4" y="75.8">1</text>
<text x="170.3" y="75.8">2</text>
<text x="174.3" y="72.1">1</text>
<text x="183.5" y="72.1">2</text>
<text x="217.9" y="73">2</text>
<text x="225.4" y="73">3</text>
<text x="5.4" y="79.8">B</text>
<text x="109.9" y="80.5" transform="rotate(-90 109.9 80.5)">1</text>
<text x="117.3" y="80.5" transform="rotate(-90 117.3 80.5)">1</text>
<text x="150.5" y="80.4">VFB</text>
<text x="156.5" y="79.5">4</text>
<text x="156.5" y="83.2">1</text>
<text x="191.9" y="79.7" transform="rotate(-90 191.9 79.7)">1</text>
<text x="201.2" y="79.7" transform="rotate(-90 201.2 79.7)">1</text>
<text x="219.8" y="79.2" transform="rotate(-90 219.8 79.2)">1</text>
<text x="290.5" y="79.8">B</text>
<text x="58.6" y="89.7">1</text>
<text x="78.2" y="89.7">1</text>
<text x="150.1" y="84.2">GND</text>
<text x="191.9" y="84.7" transform="rotate(-90 191.9 84.7)">2</text>
<text x="201.2" y="84.7" transform="rotate(-90 201.2 84.7)">2</text>
<text x="56.8" y="120.3" transform="rotate(-90 56.8 120.3)">2</text>
<text x="71.7" y="120.3" transform="rotate(-90 71.7 120.3)">2</text>
<text x="86.6" y="120.3" transform="rotate(-90 86.6 120.3)">2</text>
<text x="107.1" y="120.3" transform="rotate(-90 107.1 120.3)">1</text>
<text x="114.6" y="120.3" transform="rotate(-90 114.6 120.3)">3</text>
<text x="131.3" y="120.3" transform="rotate(-90 131.3 120.3)">1</text>
<text x="138.8" y="120.3" transform="rotate(-90 138.8 120.3)">3</text>
<text x="192.9" y="125.2">3</text>
<text x="200.3" y="125.2">2</text>
<text x="204" y="125.2">2</text>
<text x="211.5" y="125.2">3</text>
<text x="233.8" y="125.2">3</text>
<text x="241.3" y="125.2">2</text>
<text x="245" y="125.2">2</text>
<text x="252.4" y="125.2">3</text>
<text x="5.3" y="131.4">C</text>
<text x="56.8" y="127.6" transform="rotate(-90 56.8 127.6)">1</text>
<text x="71.7" y="127.6" transform="rotate(-90 71.7 127.6)">1</text>
<text x="86.6" y="127.6" transform="rotate(-90 86.6 127.6)">1</text>
<text x="107.1" y="131.5" transform="rotate(-90 107.1 131.5)">2</text>
<text x="114.6" y="131.5" transform="rotate(-90 114.6 131.5)">4</text>
<text x="131.3" y="131.5" transform="rotate(-90 131.3 131.5)">2</text>
<text x="138.8" y="131.5" transform="rotate(-90 138.8 131.5)">4</text>
<text x="196.6" y="131.4" transform="rotate(-90 196.6 131.4)">1</text>
<text x="207.7" y="131.4" transform="rotate(-90 207.7 131.4)">1</text>
<text x="237.5" y="131.4" transform="rotate(-90 237.5 131.4)">1</text>
<text x="248.7" y="131.4" transform="rotate(-90 248.7 131.4)">1</text>
<text x="290.5" y="131.4">C</text>
<text x="5.3" y="183.2">D</text>
<text x="290.4" y="183.2">D</text>
<text x="224.9" y="191.3">Title</text>
<text x="224.9" y="196.9">Size</text>
<text x="234.2" y="196.9">Number</text>
<text x="271.4" y="196.9">Revision</text>
<text x="224.9" y="202.5">Date:</text>
<text x="225.8" y="199.7">A3</text>
<text x="233.3" y="202.5">2/14/2025</text>
<text x="262.1" y="202.5">Sheet</text>
<text x="267.2" y="202.5">of</text>
<text x="21.4" y="207.2">1</text>
<text x="57.4" y="207.2">2</text>
<text x="93.6" y="207.2">3</text>
<text x="129.6" y="207.2">4</text>
<text x="165.8" y="207.2">5</text>
<text x="201.8" y="207.2">6</text>
<text x="224.9" y="204.4">File:</text>
<text x="233.3" y="204.4">F:\Projects\..\power.SchDoc</text>
<text x="238" y="207.2">7</text>
<text x="262.1" y="204.4">Drawn By:</text>
<text x="274.1" y="207.2">8</text>
</g>
<g font-size="1.7" fill="#000080">
<text x="81.5" y="27.1">D203</text>
<text x="140.1" y="27.3">U200</text>
<text x="176.4" y="28.2">L200</text>
<text x="218.1" y="28.2">Q200</text>
<text x="67.4" y="32.6">TP200</text>
<text x="81.5" y="33.1">SS32</text>
<text x="108.2" y="34.4">+</text>
<text x="112.3" y="34.4">C201+</text>
<text x="119.8" y="34.4">C202</text>
<text x="126.8" y="32.3">R200</text>
<text x="126.8" y="35.3">10k</text>
<text x="166.7" y="30.9">C200</text>
<text x="176.4" y="31.1">3u3</text>
<text x="185.3" y="32.7">R201</text>
<text x="185.3" y="34.6">54k9</text>
<text x="219.3" y="35.7">AO3400A</text>
<text x="112.3" y="36.3">10u</text>
<text x="119.8" y="36.3">4u7</text>
<text x="166.2" y="36.7">100n</text>
<text x="185.3" y="40.2">R202</text>
<text x="194.3" y="39.1">C203</text>
<text x="194.3" y="40.9">22u</text>
<text x="203.6" y="39.1">C204</text>
<text x="203.6" y="40.9">22u</text>
<text x="227.5" y="39.8">R203</text>
<text x="67.4" y="43.2">TestPoint</text>
<text x="140.1" y="44.1">TPS563201DDCT</text>
<text x="185.3" y="42">10k</text>
<text x="227.5" y="42.8">1k</text>
<text x="239.6" y="43.5">R218</text>
<text x="239.6" y="46.5">100k</text>
<text x="219.3" y="49.7">TP201</text>
<text x="65.7" y="54.1">F200</text>
<text x="224.9" y="55.3">TestPoint</text>
<text x="65.7" y="62">6A</text>
<text x="222.1" y="60.9">TP202</text>
<text x="80.6" y="70">D204</text>
<text x="140.1" y="70.2">U201</text>
<text x="176.4" y="71.1">L201</text>
<text x="220" y="71.1">Q205</text>
<text x="227.7" y="66.5">TestPoint</text>
<text x="80.6" y="75.9">SS32</text>
<text x="108.2" y="77.3">+</text>
<text x="112.3" y="77.3">C206+</text>
<text x="119.8" y="77.3">C207</text>
<text x="126.8" y="75.2">R213</text>
<text x="166.7" y="73.7">C205</text>
<text x="176.4" y="73.9">3u3</text>
<text x="185.3" y="75.6">R214</text>
<text x="185.3" y="77.5">33k2</text>
<text x="51.6" y="82.8">TP203</text>
<text x="71.1" y="82.8">TP204</text>
<text x="112.3" y="79.1">10u</text>
<text x="119.8" y="79.1">4u7</text>
<text x="126.8" y="78.2">10k</text>
<text x="166.2" y="79.5">100n</text>
<text x="185.3" y="83.1">R215</text>
<text x="194.3" y="81.9">C208</text>
<text x="194.3" y="83.8">22u</text>
<text x="203.6" y="81.9">C209</text>
<text x="203.6" y="83.8">22u</text>
<text x="221.1" y="78.6">AO3400A</text>
<text x="140.1" y="87">TPS563201DDCT</text>
<text x="185.3" y="84.9">10k</text>
<text x="223.7" y="88.3">R216</text>
<text x="234.9" y="88.3">R217</text>
<text x="51.6" y="93.5">TestPoint</text>
<text x="71.1" y="93.5">TestPoint</text>
<text x="223.7" y="91.2">1k</text>
<text x="234.9" y="91.2">100k</text>
<text x="160" y="113.1">main[6A]</text>
<text x="193.2" y="119.6">Q201</text>
<text x="204.4" y="119.6">Q202</text>
<text x="234.2" y="119.6">Q203</text>
<text x="245.4" y="119.6">Q204</text>
<text x="61.4" y="122.6">D200</text>
<text x="61.4" y="124.4">Green LED</text>
<text x="76.3" y="122.6">D201</text>
<text x="76.3" y="124.4">Green LED</text>
<text x="91.2" y="122.6">D202</text>
<text x="91.2" y="124.4">Green LED</text>
<text x="120.5" y="123.1">LD200</text>
<text x="144.7" y="123.1">LD201</text>
<text x="204.4" y="121.5">AO3401A</text>
<text x="245.4" y="121.5">AO3401A</text>
<text x="103.4" y="127.4" transform="rotate(-90 103.4 127.4)">Lower</text>
<text x="120.1" y="127.4" transform="rotate(-90 120.1 127.4)">Upper</text>
<text x="127.6" y="127.4" transform="rotate(-90 127.6 127.4)">Lower</text>
<text x="144.4" y="127.4" transform="rotate(-90 144.4 127.4)">Upper</text>
<text x="57.7" y="132.4">R206</text>
<text x="57.7" y="134.3">680R</text>
<text x="72.6" y="132.4">R207</text>
<text x="72.6" y="134.3">220R</text>
<text x="87.5" y="132.4">R208</text>
<text x="87.5" y="134.3">100R</text>
<text x="185.5" y="132.1">R204</text>
<text x="185.7" y="136.4">100k</text>
<text x="221.7" y="136.1">R205</text>
<text x="108" y="138">R209</text>
<text x="108" y="139.9">680R</text>
<text x="115.5" y="138">R210</text>
<text x="115.5" y="139.9">220R</text>
<text x="132.2" y="138">R211</text>
<text x="132.2" y="139.9">100R</text>
<text x="139.7" y="138">R212</text>
<text x="139.7" y="139.9">220R</text>
<text x="221.7" y="138">100k</text>
</g>
<g font-size="1.7" fill="#800000">
<text x="197.8" y="29.2">5v_FILT</text>
<text x="233.2" y="26.4">5V</text>
<text x="53.9" y="30.1">12V</text>
<text x="241.1" y="32.9">12V</text>
<text x="128.3" y="42.2">12V</text>
<text x="54.8" y="51.6">12V_UNPROTECTED</text>
<text x="86.4" y="52.5">12V</text>
<text x="245.4" y="49.7">GND</text>
<text x="145.7" y="55.3">GND</text>
<text x="242.8" y="68.3">3,3V</text>
<text x="55.8" y="73">12V</text>
<text x="195" y="72.1">3v3_FILT</text>
<text x="228.1" y="83.2">12V</text>
<text x="130.2" y="86">12V</text>
<text x="240.8" y="94.4">GND</text>
<text x="145.7" y="98.1">GND</text>
<text x="148.5" y="113.1">Health Led</text>
<text x="55.9" y="114">12v</text>
<text x="71.2" y="114">5v</text>
<text x="85.3" y="114">3,3V</text>
<text x="106.2" y="114">12v</text>
<text x="114.1" y="114">5v</text>
<text x="130" y="114">3,3V</text>
<text x="178.7" y="121.5">12V 3,3V_STLINK AO3401A</text>
<text x="213.9" y="121.5">3,3V</text>
<text x="224.2" y="121.5">5V_STLINK AO3401A</text>
<text x="255.5" y="121.5">5V</text>
<text x="70.3" y="143.8">GND</text>
<text x="105.7" y="147.5">GND</text>
<text x="113.1" y="147.5">GND</text>
<text x="129.9" y="147.5">GND</text>
<text x="137.3" y="147.5">GND</text>
<text x="219.3" y="145.7">GND</text>
</g>
<g font-size="1.6" fill="#351c75">
<text x="271.7" y="202.5">Base board</text>
<text x="271.7" y="204.4">Dominik Pluta, Artem Horiunov</text>
</g>
<text font-size="1.4" fill="#434343" x="178.3" y="114">Circuit switches off 5v and 3v3 lines when 12v battery power is present in order to avoid fryig some poor programmer's pc</text>
<g font-size="1" fill="#800000">
<text x="114" y="29.3">5v_VIN</text>
<text x="158.7" y="29.3">SW_5V</text>
<text x="132.6" y="33.1">EN_5V</text>
<text x="158.7" y="33.1">VBST_5V</text>
<text x="158.7" y="36.8">VFB_5V</text>
<text x="75.9" y="57.3">12V_FUSED</text>
<text x="105.6" y="72.2">3v3_VIN</text>
<text x="132.6" y="75.9">EN_3V3</text>
<text x="158.7" y="72.2">SW_3V3</text>
<text x="158.7" y="75.9">VBST_3V3</text>
<text x="158.7" y="79.7">VFB_3V3</text>
</g>
</svg>
